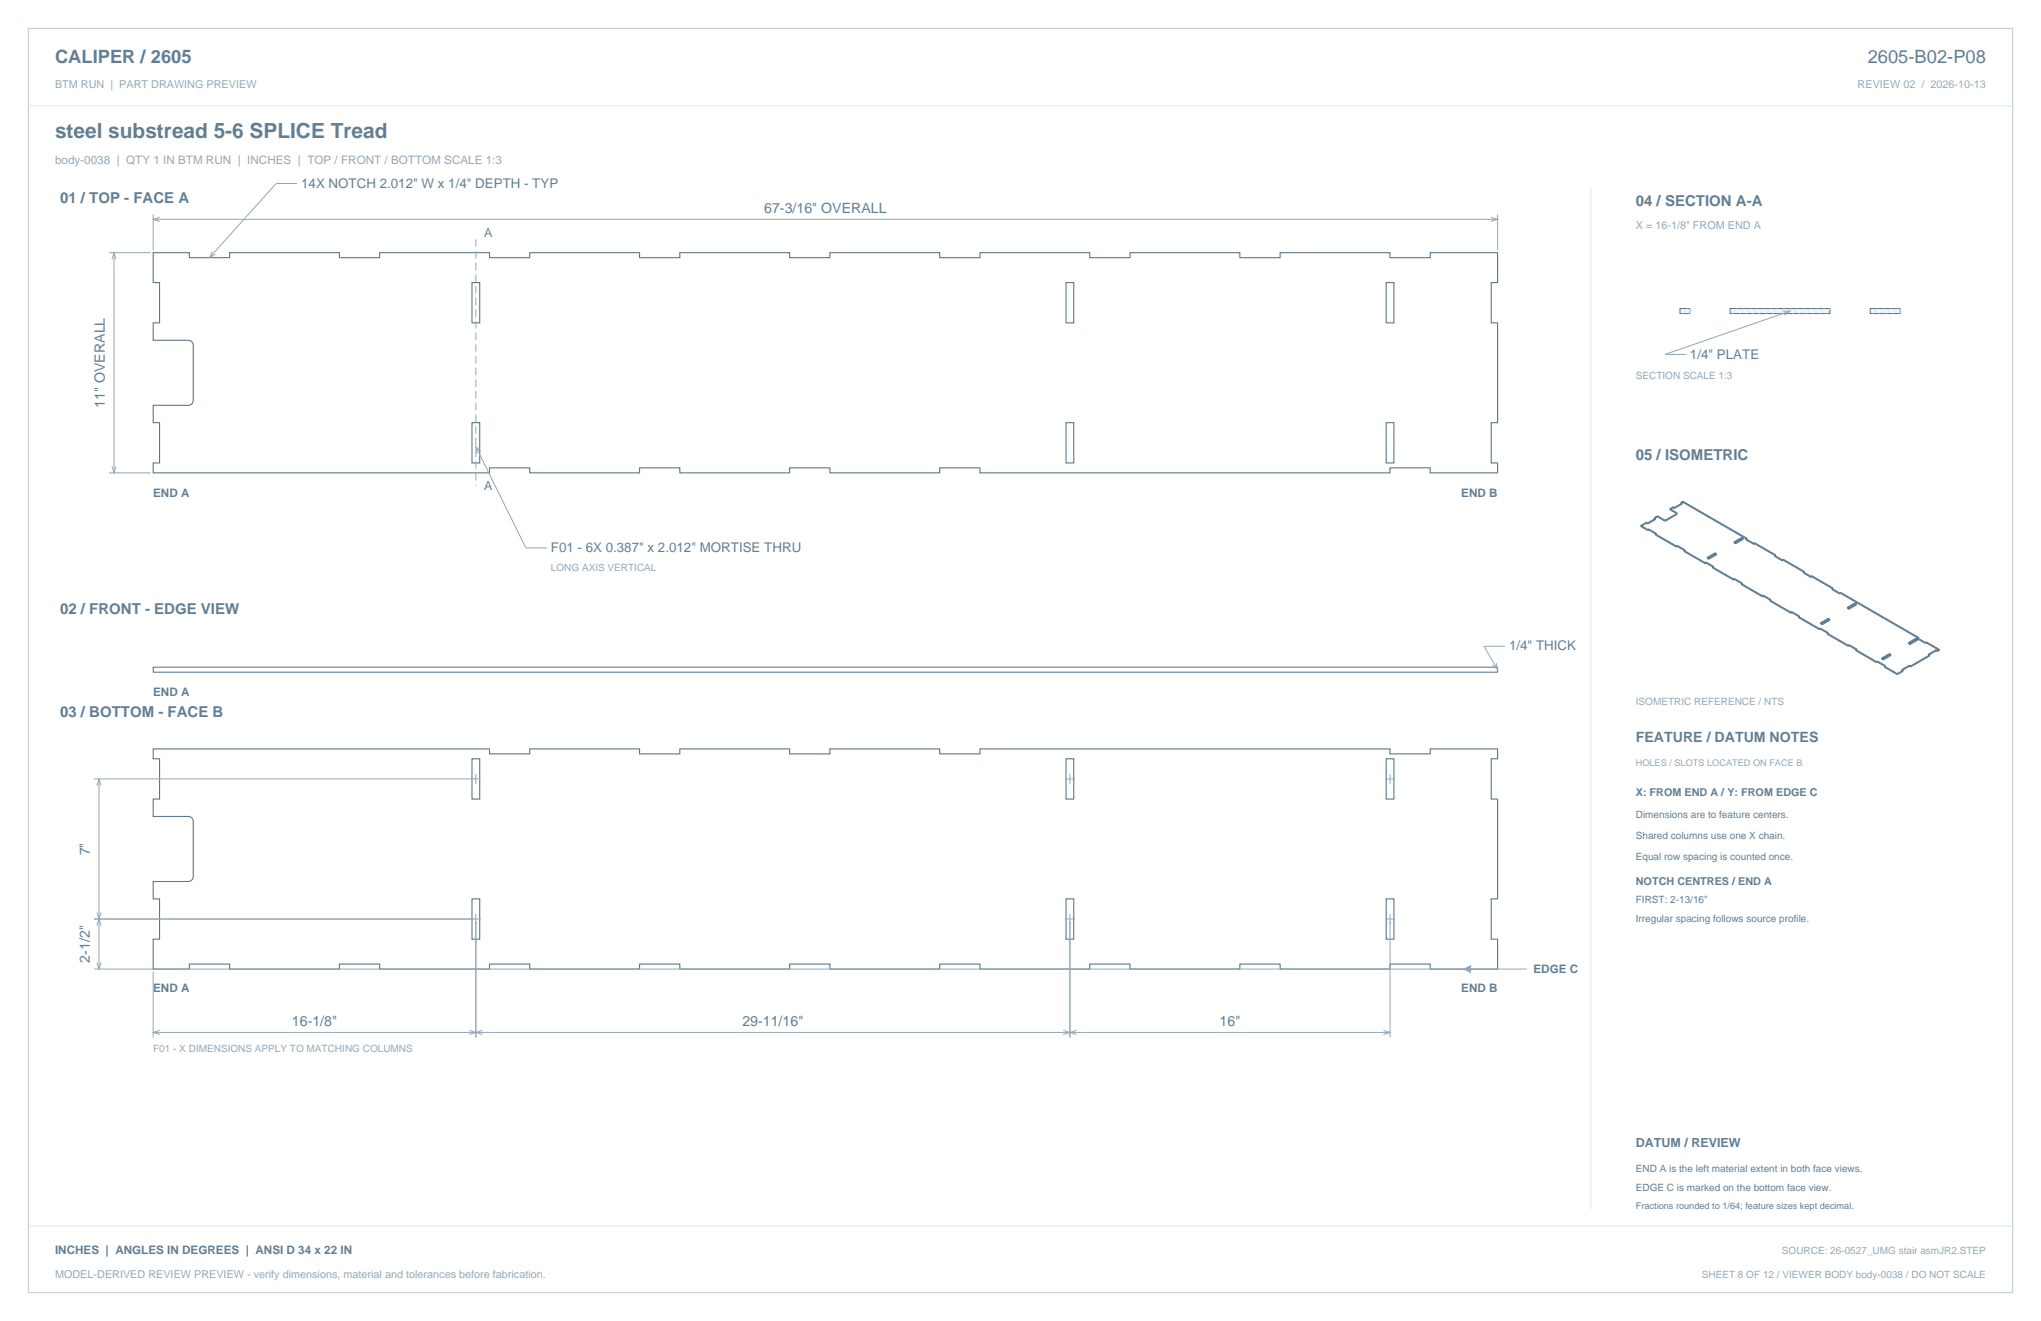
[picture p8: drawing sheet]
<svg xmlns="http://www.w3.org/2000/svg" width="864mm" height="559mm" viewBox="0 0 864 559" stroke-linecap="round" stroke-linejoin="round" font-family="sans-serif">
<path d="M12 12h839.6v534.8h-839.6z" fill="none" stroke="#b8cad8" stroke-width=".42"/>
<path d="M12 44.8h839.6M673.1 79.4v432.1" fill="none" stroke="#dbe5ed" stroke-width=".42"/>
<g fill="none" stroke="#536f85" stroke-width=".44">
<path d="M64.8 106.9h15.3v2.1h17.1v-2.1h46.4v2.1h17.1v-2.1h46.4v2.1h17.1v-2.1h46.4v2.1h17.1v-2.1h46.4v2.1h17.1v-2.1h46.4v2.1h17.1v-2.1h46.4v2.1h17.1v-2.1h46.4v2.1h17.1v-2.1h46.4v2.1h17.1v-2.1h28.5v12.6h-2.7v17.1h2.7v42.2h-2.7v17h2.7v4.2h-28.5v-2.1h-17.1v2.1h-173.4v-2.1h-17.1v2.1h-46.4v-2.1h-17.1v2.1h-46.4v-2.1h-17.1v2.1h-46.4v-2.1h-17.1v2.1h-142.3v-4.2h2.7v-17h-2.7v-7.4h15.1l1.3-.7 .6-1.4v-23.3l-.4-1.1-.7-.7-1-.3h-14.9v-7.3h2.7v-17.1h-2.7zM199.7 119.5h3.3v17.1h-3.3zM451.1 119.5h3.2v17.1h-3.2zM586.5 119.5h3.3v17.1h-3.3zM199.7 178.8h3.3v17h-3.3zM451.1 178.8h3.2v17h-3.2zM586.5 178.8h3.3v17h-3.3zM64.8 316.8h142.3v2.1h17.1v-2.1h46.4v2.1h17.1v-2.1h46.4v2.1h17.1v-2.1h46.4v2.1h17.1v-2.1h173.4v2.1h17.1v-2.1h28.5v4.2h-2.7v17h2.7v42.2h-2.7v17.1h2.7v12.6h-28.5v-2.1h-17.1v2.1h-46.4v-2.1h-17.1v2.1h-46.4v-2.1h-17.1v2.1h-46.4v-2.1h-17.1v2.1h-46.4v-2.1h-17.1v2.1h-46.4v-2.1h-17.1v2.1h-46.4v-2.1h-17.1v2.1h-46.4v-2.1h-17.1v2.1h-46.4v-2.1h-17.1v2.1h-15.3v-12.6h2.7v-17.1h-2.7v-7.3h15.1l1.3-.7 .6-1.4v-23.4l-.4-1.1-.7-.7-1-.2h-14.9v-7.4h2.7v-17h-2.7zM199.7 321h3.3v17h-3.3zM451.1 321h3.2v17h-3.2zM586.5 321h3.3v17h-3.3zM199.7 380.2h3.3v17.1h-3.3z"/>
<path d="M451.1 380.2h3.2v17.1h-3.2zM586.5 380.2h3.3v17.1h-3.3z"/>
</g>
<g fill="none" stroke="#93a8b9" stroke-width=".42">
<path d="M125.7 77.6h-8.8l-28.3 31.4M64.8 90.7v15.1M64.8 92.8h568.9M67.6 91.9l-2.8 .9 2.8 .9M630.9 91.9l2.8 .9-2.8 .9M633.7 90.7v15.1M46.1 106.9h17.7M47.4 109.7l.8-2.8 .9 2.8M48.2 106.9v93.1M89.9 106.3l-1.3 2.7 2.6-1.5M47.4 197.2l.8 2.8 .9-2.8M201.3 189l21.2 42.8h8.8"/>
<path d="M203.4 191.1l-2.1-2.1 .5 2.9M46.1 200h17.7M636.8 273.4h-8.9l5.8 9.9M633 280.4l.7 2.9-2.2-2M39.8 329.5h163.7M41 332.3l.9-2.8 .9 2.8M41.9 329.5v80.4M201.3 327.4v4.2M450.6 329.5h4.2M452.7 327.4v4.2M586.1 329.5h4.2M588.2 327.4v4.2"/>
<path d="M39.8 388.8h163.7M41 391.6l.9-2.8 .9 2.8M41 385.9l.9 2.9 .9-2.9M201.3 386.6v52.3M450.6 388.8h4.2M452.7 386.6v52.3M586.1 388.8h4.2M588.2 386.6v52.3M39.8 409.9h578.6M41 407.1l.9 2.8 .9-2.8M64.8 411v27.9M619.4 409.9h26.6"/>
<path d="M64.8 436.7h523.4M67.6 435.9l-2.8 .8 2.8 .9M198.5 435.9l2.8 .8-2.8 .9M204.2 435.9l-2.9 .8 2.9 .9M449.9 435.9l2.8 .8-2.8 .9M455.5 435.9l-2.8 .8 2.8 .9M585.3 435.9l2.9 .8-2.9 .9"/>
</g>
<path d="M201.3 101.2v104.1" fill="none" stroke="#93a8b9" stroke-width=".42" stroke-dasharray="3.2 1.8" stroke-linecap="butt"/>
<path d="M64.8 282.2h568.9v2.1h-568.9z" fill="none" stroke="#536f85" stroke-width=".42"/>
<path d="M619.4 409.9l2.8-1.4v2.8z" fill="#93a8b9" stroke="#93a8b9" stroke-width=".42"/>
<path d="M710.8 130.5h4.2v2.1h-4.2z" fill-rule="evenodd" fill="#f2f6f9" stroke="#536f85" stroke-width=".42"/>
<path d="M714 130.5l-2.1 2.1M715 130.5l-.3 2.1" fill="none" stroke="#dbe5ed" stroke-width=".42"/>
<path d="M732.1 130.5h42.2v2.1h-42.2z" fill-rule="evenodd" fill="#f2f6f9" stroke="#536f85" stroke-width=".42"/>
<g fill="none" stroke="#dbe5ed" stroke-width=".42">
<path d="M735.2 130.5l-2.1 2.1M738.1 130.5l-2.2 2.1M740.9 130.5l-2.1 2.1M743.7 130.5l-2.1 2.1M746.5 130.5l-2.1 2.1M749.4 130.5l-2.2 2.1M752.2 130.5l-2.1 2.1M755 130.5l-2.1 2.1M757.8 130.5l-2.1 2.1M760.6 130.5l-2.1 2.1M763.5 130.5l-2.2 2.1M766.3 130.5l-2.1 2.1"/>
<path d="M769.1 130.5l-2.1 2.1M771.9 130.5l-2.1 2.1M774.3 130.5l-1.7 2.1"/>
</g>
<path d="M791.3 130.5h12.7v2.1h-12.7z" fill-rule="evenodd" fill="#f2f6f9" stroke="#536f85" stroke-width=".42"/>
<path d="M794.5 130.5l-2.1 2.1M797.3 130.5l-2.1 2.1M800.2 130.5l-2.2 2.1M803 130.5l-2.1 2.1M804 130.5l-.3 2.1M12 518.6h839.6" fill="none" stroke="#dbe5ed" stroke-width=".42"/>
<path d="M754.5 131.7l2.9-.1-2.4 1.7M757.4 131.6l-52.9 18.3h8.8" fill="none" stroke="#93a8b9" stroke-width=".42"/>
<g fill="none" stroke="#536f85" stroke-width=".42">
<path d="M699.9 219v.5M699.9 219l.5 .3M699.9 219.5l.5 .3M700.4 219.3v.5M700.4 219.3l-3.2 1.9M700.4 219.8l-3.2 1.8M701.3 218.2l-1.4 .8M701.3 218.7l-1.4 .8M701.3 218.7l2.9 1.6M701.3 218.2v.5M701.3 218.2l2.9 1.6M704.2 219.8h.8"/>
<path d="M704.2 219.8v.5M705 219.8v.5M706.6 215.6l2.8 1.7M706.6 215.2v.4M706.6 215.2l2.8 1.6M708 214.4l-1.4 .8M708 214.8l-1.4 .8M708 214.4l.5 .3M708 214.8l.5 .3M708 214.4v.4M708.5 214.7v.4M709.4 217.3v.4"/>
<path d="M709.4 216.8v.5M709.4 217.7l-4.4 2.6M709.4 216.8v.9M709.4 217.3l-4.4 2.5M711.2 212.5l.6 .3M711.2 212.5v.4M711.2 212.9l.6 .3M711.8 212.8l-3.3 1.9M711.8 212.8v.4M711.8 213.2l-3.3 1.9M712 212.5l30 17.3M712 212.5l-.8 .4"/>
<path d="M712 212l27.2 15.7M712 212l-.8 .5M712 212v.5M694.3 222.3l2.9 1.7M694.3 222.3v.4M694.3 222.7l2.9 1.7M696.7 220.9l.5 .3M696.7 220.9l-2.4 1.4M696.7 221.3l.5 .3M696.7 220.9v.4M696.7 221.3l-2.4 1.4M697.2 224v.4"/>
<path d="M697.2 221.2v.4M697.6 224.2l11.7 6.8M697.6 223.7v.5M697.6 223.7l3.2 1.9M697.6 223.7l-.4 .3M697.6 224.2l-.4 .2M700.4 226.3l8.9 5.1M700.8 225.6l-.4 .2v.5M700.8 225.6v.5l-.4 .2M704.2 220.3h.8M709.3 231v.4M709.7 231.2l11.7 6.7"/>
<path d="M709.7 230.7l-.4 .3M709.7 230.7v.5M709.7 231.2l-.4 .2M709.7 230.7l3.3 1.9M712.5 233.3l8.9 5.1M713 232.6l-.5 .2v.5M713 232.6v.5l-.5 .2M721.4 237.9v.5M721.8 238.2l11.7 6.7M721.8 237.7l-.4 .2M721.8 237.7l3.3 1.9M721.8 238.2l-.4 .2"/>
<path d="M721.8 237.7v.5M722.4 235.7v.5M722.4 235.7l.6 .4M722.4 236.2l.6 .4M723 236.1v.5M725.1 239.6v.5l-.4 .2M725.1 239.6l-.4 .2v.5M725.7 233.9l.6 .3M725.7 233.9v.4M725.7 234.3l-3.3 1.9M725.7 233.9l-3.3 1.8M725.7 234.3l.6 .4"/>
<path d="M726.3 234.7l-3.3 1.9M726.3 234.2l-3.3 1.9M726.3 234.2v.5M733.7 229.7l.6 .3M733.7 229.2l.6 .4M733.7 229.2v.5M734.3 229.6v.4M737 227.3l.6 .4M737 227.8l-3.3 1.9M737 227.3l-3.3 1.9M737 227.8l.6 .4M737 227.3v.5"/>
<path d="M737.6 228.2l-3.3 1.8M737.6 227.7l-3.3 1.9M737.6 227.7v.5M738.8 228.4l3.2 1.9M739.2 227.7v.5l-.4 .2M739.2 227.7l-.4 .2v.5M742 229.8v.5M742.4 230l11.7 6.8M742.4 229.6l8.9 5.1M742.4 230l-.4 .3M742.4 229.6l-.4 .2M742.4 229.6v.4"/>
<path d="M750.9 235.4l3.2 1.9M751.3 234.7v.5l-.4 .2M751.3 234.7l-.4 .2v.5M754.1 236.8v.5M754.5 237l11.8 6.8M754.5 237l-.4 .3M754.5 236.6l-.4 .2M754.5 236.6l8.9 5.1M754.5 236.6v.4M724.7 240.3l8.8 5.1M733.5 244.9v.5M733.9 245.2l11.7 6.7"/>
<path d="M733.9 244.7v.5M733.9 244.7l3.3 1.9M733.9 244.7l-.4 .2M733.9 245.2l-.4 .2M736.8 247.3l8.8 5.1M737.2 246.6v.5l-.4 .2M737.2 246.6l-.4 .2v.5M745.6 251.9v.5M746 252.2l11.8 6.7M746 251.7l3.3 1.9M746 251.7l-.4 .2M746 251.7v.5"/>
<path d="M746 252.2l-.4 .2M748.9 254.3l8.9 5.1M749.3 253.6l-.4 .2v.5M749.3 253.6v.4l-.4 .3M757.8 258.9v.5M758.2 259.2l11.7 6.7M758.2 258.7v.5M758.2 258.7l3.2 1.9M758.2 258.7l-.4 .2M758.2 259.2l-.4 .2M763 242.4l3.3 1.9M763.4 241.7v.4l-.4 .3"/>
<path d="M763.4 241.7l-.4 .2v.5M766.3 243.8v.5M766.7 244l11.7 6.8M766.7 243.6l8.8 5.1M766.7 243.6v.4M766.7 243.6l-.4 .2M766.7 244l-.4 .3M775.1 249.4l3.3 1.8M775.5 248.7l-.4 .2v.5M775.5 248.7v.4l-.4 .3M778.4 250.8v.4M778.8 251l35.9 20.8"/>
<path d="M778.8 250.6l33.1 19.1M778.8 251l-.4 .2M778.8 250.6l-.4 .2M778.8 250.6v.4M781.7 256.9v.5M781.7 257.4l.6 .3M781.7 256.9l.6 .4M782.3 257.3v.4M784.9 255.5l-3.2 1.9M784.9 255l.6 .4M784.9 255.5l.6 .3M784.9 255v.5"/>
<path d="M784.9 255l-3.2 1.9M785.5 255.8l-3.2 1.9M785.5 255.4v.4M785.5 255.4l-3.2 1.9M761 261.3l8.9 5.1M761.4 260.6v.4l-.4 .3M761.4 260.6l-.4 .2v.5M769.9 265.9v.5M770.3 266.2l11.7 6.7M770.3 265.7l3.2 1.9M770.3 266.2l-.4 .2M770.3 265.7v.5"/>
<path d="M770.3 265.7l-.4 .2M770.4 263.4l.6 .4M770.4 263.4v.5M770.4 263.9l.6 .4M771 263.8v.5M773.1 268.3l8.9 5.1M773.5 267.6v.4l-.4 .3M773.5 267.6l-.4 .2v.5M773.6 261.5l-3.2 1.9M773.6 261.5l.6 .4M773.6 262l.6 .4M773.6 261.5v.5"/>
<path d="M773.6 262l-3.2 1.9M774.2 261.9l-3.2 1.9M774.2 261.9v.5M774.2 262.4l-3.2 1.9M782 272.9v.5M782.4 273.2l11.7 6.7M782.4 272.7l3.2 1.9M782.4 273.2l-.4 .2M782.4 272.7v.5M782.4 272.7l-.4 .2M785.2 275.3l8.9 5.1M785.6 274.6v.4l-.4 .3"/>
<path d="M785.6 274.6l-.4 .2v.5M794.1 279.9v.5M794.5 279.7l3.3 1.9M794.5 279.7l-.4 .2M794.5 279.7v.4M796.2 278.3l.6 .4M796.2 278.8l.6 .4M796.2 278.3v.5M796.8 278.7v.5M799.5 276.9l.6 .4M799.5 276.5l-3.3 1.8M799.5 276.5l.6 .3"/>
<path d="M799.5 276.5v.4M799.5 276.9l-3.3 1.9M800.1 276.8v.5M800.1 276.8l-3.3 1.9M800.1 277.3l-3.3 1.9M807.5 272.3l.6 .3M807.5 271.8l.6 .4M807.5 271.8v.5M808.1 272.2v.4M810.8 269.9l-3.3 1.9M810.8 269.9l3.9 2.3M810.8 270.4l.6 .4"/>
<path d="M810.8 270.4l-3.3 1.9M810.8 269.9v.5M811.4 270.8v-.5l-3.3 1.9M811.4 270.8l-3.3 1.8M811.5 269.9l.4-.2v.4l-.4 .3zM814.7 271.8v.4M815.1 272l-.4 .2M815.1 272l5.5 3.1M815.1 271.5v.5M815.1 271.5l5.5 3.2M815.1 271.5l-.4 .3M816 277.2l.5 .3"/>
<path d="M816 276.7l.5 .3M816 276.7v.5M816.5 277.5l-8 4.6M816.5 277l-8 4.7M816.5 277v.5M819.2 274.8l-3.2 1.9M819.2 275.3l-3.2 1.9M819.2 274.8l.6 .3M819.2 275.3l.6 .3M819.2 274.8v.5M819.8 275.1v.5M820.6 274.7v.4"/>
<path d="M820.6 275.1l-.8 .5M820.6 274.7l-.8 .4M794.5 280.1l8.3 4.8M794.5 280.1l-.4 .3M797.4 282.3l5.4 3.1M797.8 281.6l-.4 .2v.5M797.8 281.6v.4l-.4 .3M802.8 284.9v.5M804.7 283.2l.5 .3M804.7 283.7l.5 .3M804.7 283.2v.5M805.2 283.5v.5"/>
<path d="M805.2 284l-2.4 1.4M805.2 283.5l-2.4 1.4M807.9 281.8l.6 .3M807.9 281.4v.4M807.9 281.4l.6 .3M807.9 281.8l-3.2 1.9M807.9 281.4l-3.2 1.8M808.5 281.7v.4"/>
</g>
<text font-size="8.8" fill="#617e94" x="23.3" y="58.2">steel substread 5-6 SPLICE Tread</text>
<g font-size="7.8" fill="#617e94">
<text x="23.3" y="26.8">CALIPER / 2605</text>
<text x="790.3" y="26.8">2605-B02-P08</text>
</g>
<g font-size="6.3" fill="#617e94">
<text x="25.4" y="86.1">01 / TOP - FACE A</text>
<text x="692.1" y="87.1">04 / SECTION A-A</text>
<text x="692.1" y="194.4">05 / ISOMETRIC</text>
<text x="25.4" y="259.6">02 / FRONT - EDGE VIEW</text>
<text x="25.4" y="303.4">03 / BOTTOM - FACE B</text>
</g>
<g font-size="6" fill="#617e94">
<text x="323.4" y="90">67-3/16&quot; OVERALL</text>
<text x="44.4" y="172.5" transform="rotate(-90 44.4 172.5)">11&quot; OVERALL</text>
<text x="692.1" y="314">FEATURE / DATUM NOTES</text>
<text x="38" y="361.9" transform="rotate(-90 38 361.9)">7&quot;</text>
<text x="38" y="407.2" transform="rotate(-90 38 407.2)">2-1/2&quot;</text>
<text x="123.5" y="433.9">16-1/8&quot;</text>
<text x="314.1" y="433.9">29-11/16&quot;</text>
<text x="516" y="433.9">16&quot;</text>
</g>
<g font-size="5.6" fill="#617e94">
<text x="127.4" y="79.4">14X NOTCH 2.012&quot; W x 1/4&quot; DEPTH - TYP</text>
<text x="715.1" y="151.7">1/4&quot; PLATE</text>
<text x="233.1" y="233.5">F01 - 6X 0.387&quot; x 2.012&quot; MORTISE THRU</text>
<text x="638.5" y="275.2">1/4&quot; THICK</text>
</g>
<g font-size="5.3" fill="#617e94">
<text x="204.9" y="100.2">A</text>
<text x="204.9" y="207.1">A</text>
<text x="692.1" y="485.1">DATUM / REVIEW</text>
</g>
<text font-size="4.9" fill="#93a8b9" x="23.3" y="69.5">body-0038 | QTY 1 IN BTM RUN | INCHES | TOP / FRONT / BOTTOM SCALE 1:3</text>
<g font-size="4.9" fill="#617e94">
<text x="64.8" y="210.3">END A</text>
<text x="618.3" y="210.3">END B</text>
<text x="64.8" y="294.2">END A</text>
<text x="648.8" y="411.7">EDGE C</text>
<text x="64.8" y="419.8">END A</text>
<text x="618.3" y="419.8">END B</text>
<text x="23.3" y="530.6">INCHES | ANGLES IN DEGREES | ANSI D 34 x 22 IN</text>
</g>
<g font-size="4.6" fill="#93a8b9">
<text x="23.3" y="37">BTM RUN | PART DRAWING PREVIEW</text>
<text x="786" y="37">REVIEW 02 / 2026-10-13</text>
<text x="692.1" y="97">X = 16-1/8&quot; FROM END A</text>
<text x="23.3" y="540.5">MODEL-DERIVED REVIEW PREVIEW - verify dimensions, material and tolerances before fabrication.</text>
</g>
<g font-size="4.6" fill="#617e94">
<text x="692.1" y="336.9">X: FROM END A / Y: FROM EDGE C</text>
<text x="692.1" y="374.3">NOTCH CENTRES / END A</text>
</g>
<g font-size="4.2" fill="#93a8b9">
<text x="692.1" y="160.5">SECTION SCALE 1:3</text>
<text x="233.1" y="241.7">LONG AXIS VERTICAL</text>
<text x="692.1" y="298.1">ISOMETRIC REFERENCE / NTS</text>
<text x="64.8" y="444.9">F01 - X DIMENSIONS APPLY TO MATCHING COLUMNS</text>
<text x="754" y="530.6">SOURCE: 26-0527_UMG stair asmJR2.STEP</text>
<text x="720.1" y="540.5">SHEET 8 OF 12 / VIEWER BODY body-0038 / DO NOT SCALE</text>
</g>
<g font-size="4.2" fill="#617e94">
<text x="692.1" y="346.1">Dimensions are to feature centers.</text>
<text x="692.1" y="354.9">Shared columns use one X chain.</text>
<text x="692.1" y="363.7">Equal row spacing is counted once.</text>
<text x="692.1" y="382.1">FIRST: 2-13/16&quot;</text>
<text x="692.1" y="389.8">Irregular spacing follows source profile.</text>
<text x="692.1" y="495.7">END A is the left material extent in both face views.</text>
<text x="692.1" y="503.8">EDGE C is marked on the bottom face view.</text>
</g>
<text font-size="3.9" fill="#93a8b9" x="692.1" y="323.8">HOLES / SLOTS LOCATED ON FACE B</text>
<text font-size="3.9" fill="#617e94" x="692.1" y="511.5">Fractions rounded to 1/64; feature sizes kept decimal.</text>
</svg>
